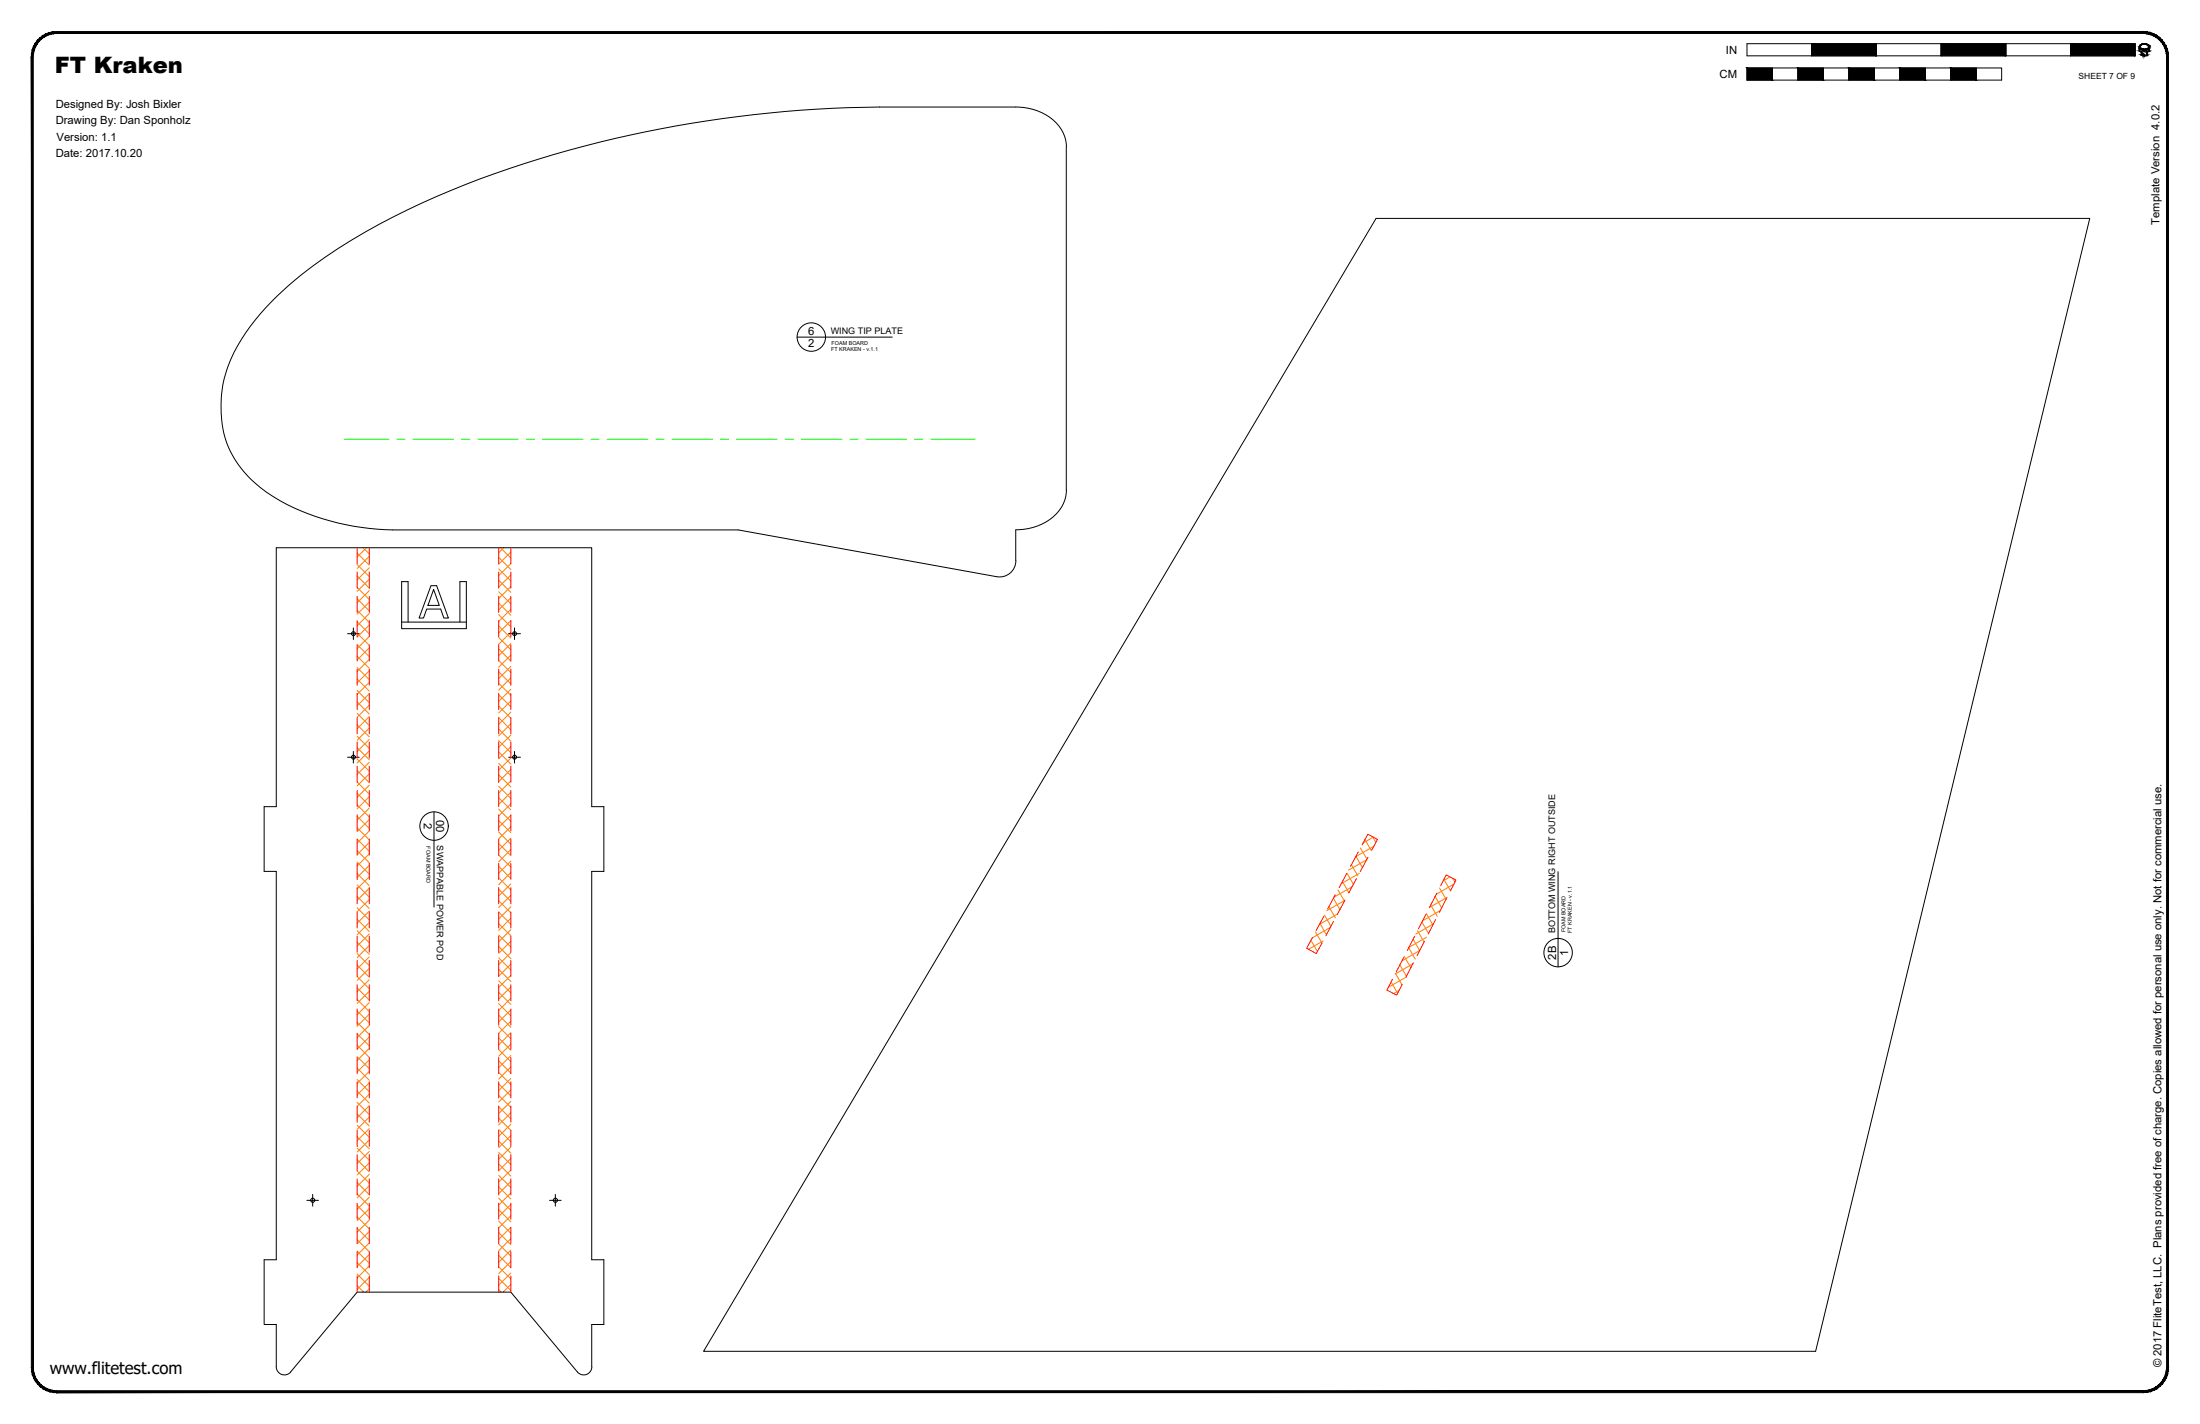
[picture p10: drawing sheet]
<svg xmlns="http://www.w3.org/2000/svg" width="864mm" height="559mm" viewBox="0 0 864 559" stroke-linecap="round" stroke-linejoin="round" font-family="sans-serif">
<!-- layer: 01 CUT -->
<g fill="none" stroke="#000" stroke-width=".39">
<path d="M418.6 57.7v134.6M418.6 57.7a15.7 15.7 0 0 0-10.9-14l-5.2-1.4-3.8-.3h-53.5a462.3 462.3 0 0 0-168.4 32.8 233.1 233.1 0 0 0-61.3 35.3 90.1 90.1 0 0 0-24.9 30.9 45.4 45.4 0 0 0-.2 36 46.9 46.9 0 0 0 22.2 20.9 96.6 96.6 0 0 0 41.6 10.1h135.6l101.5 18.3a6.4 6.4 0 0 0 7.5-6.3l-.1-12M540.2 85.7h280.1l-107.6 444.6h-436.5zM418.6 192.3a15.7 15.7 0 0 1-10.9 13.9l-5.2 1.4-3.8 .3M108.4 536.4a3.2 3.2 0 0 0 2.2 3 3.2 3.2 0 0 0 3.5-1M108.4 536.4v-16.6h-4.7v-25.4h4.7v-152.5h-4.7v-25.4h4.7v-101.6h123.9v101.6h4.7v25.4h-4.7v152.5h4.7v25.4h-4.7v16.6M232.3 536.4a3.2 3.2 0 0 1-2.1 3 3.2 3.2 0 0 1-3.5-1l-26.2-31.3h-60.3l-26.1 31.3"/>
<circle cx="138.7" cy="248.7" r=".77"/>
<circle cx="202" cy="248.7" r=".77"/>
<circle cx="138.7" cy="297.1" r=".77"/>
<circle cx="202" cy="297.1" r=".77"/>
<circle cx="122.8" cy="471" r=".82"/>
<circle cx="218" cy="471" r=".82"/>
</g>
<!-- layer: 06 CAVITY -->
<g fill="none" stroke="#ff7f00" stroke-width=".39">
<path d="M140.2 217l4.8 4.8M142.5 214.9l2.5 2.4M143.9 214.9l-3.7 3.7M145 218.3l-4.8 4.8M195.8 218.7l4.7 4.8M196.5 214.9l4 4.1M197.8 214.9l-2 2M200.5 216.6l-4.7 4.8M140.2 239.5l4.8 4.8M140.2 235l4.8 4.8M140.2 230.5l4.8 4.8M140.2 226l4.8 4.8"/>
<path d="M140.2 221.5l4.8 4.8M145 222.8l-4.8 4.7M145 227.3l-4.8 4.8M145 231.8l-4.8 4.7M145 236.3l-4.8 4.7M195.8 236.7l4.7 4.7M195.8 232.2l4.7 4.8M195.8 227.7l4.7 4.8M195.8 223.2l4.7 4.8M200.5 221.1l-4.7 4.8M200.5 225.6l-4.7 4.8M200.5 230.1l-4.7 4.8"/>
<path d="M200.5 234.6l-4.7 4.8M200.5 239.1l-4.7 4.8M140.2 257.5l4.8 4.7M140.2 252.9l4.8 4.8M140.2 248.5l4.8 4.7M140.2 244l4.8 4.7M145 240.7l-4.8 4.9M145 245.3l-4.8 4.7M145 249.8l-4.8 4.7M145 254.2l-4.8 4.8M145 258.8l-4.8 4.7M195.8 259.1l4.7 4.8"/>
<path d="M195.8 254.6l4.7 4.8M195.8 250.2l4.7 4.7M195.8 245.7l4.7 4.7M195.8 241.2l4.7 4.8M200.5 243.6l-4.7 4.7M200.5 248.1l-4.7 4.7M200.5 252.6l-4.7 4.7M200.5 257.1l-4.7 4.7M140.2 279.9l4.8 4.8M140.2 275.4l4.8 4.8M140.2 271l4.8 4.7M140.2 266.4l4.8 4.8"/>
<path d="M140.2 262l4.8 4.7M145 272.2l-4.8 4.8M145 276.7l-4.8 4.8M145 263.2l-4.8 4.8M145 267.7l-4.8 4.8M195.8 277.1l4.7 4.8M195.8 272.6l4.7 4.8M195.8 268.1l4.7 4.8M195.8 263.6l4.7 4.8M200.5 261.5l-4.7 4.8M200.5 266l-4.7 4.8M200.5 270.5l-4.7 4.8"/>
<path d="M200.5 275l-4.7 4.8M200.5 279.5l-4.7 4.8M140.2 297.9l4.8 4.8M140.2 293.4l4.8 4.7M140.2 288.9l4.8 4.8M140.2 284.4l4.8 4.8M145 281.2l-4.8 4.7M145 285.7l-4.8 4.8M145 290.2l-4.8 4.7M145 294.7l-4.8 4.7M145 299.1l-4.8 4.8M195.8 299.6l4.7 4.7"/>
<path d="M195.8 295.1l4.7 4.7M195.8 290.6l4.7 4.8M195.8 286.1l4.7 4.8M195.8 281.6l4.7 4.7M200.5 284l-4.7 4.8M200.5 288.5l-4.7 4.7M200.5 293l-4.7 4.7M200.5 297.4l-4.7 4.8M140.2 315.9l4.8 4.7M140.2 311.3l4.8 4.8M140.2 306.9l4.8 4.7M140.2 302.4l4.8 4.7"/>
<path d="M145 303.6l-4.8 4.8M145 312.6l-4.8 4.8M145 317.1l-4.8 4.8M145 308.1l-4.8 4.8M195.8 317.5l4.7 4.8M195.8 313l4.7 4.8M195.8 308.6l4.7 4.7M195.8 304l4.7 4.8M200.5 302l-4.7 4.7M200.5 306.4l-4.7 4.8M200.5 310.9l-4.7 4.8M200.5 315.4l-4.7 4.8"/>
<path d="M200.5 319.9l-4.7 4.8M140.2 338.3l4.8 4.7M140.2 333.8l4.8 4.8M140.2 329.3l4.8 4.8M140.2 324.8l4.8 4.8M140.2 320.3l4.8 4.8M145 321.6l-4.8 4.8M145 326.1l-4.8 4.7M145 330.6l-4.8 4.8M145 339.6l-4.8 4.7M145 335.1l-4.8 4.7M195.8 340l4.7 4.7"/>
<path d="M195.8 335.5l4.7 4.8M195.8 331l4.7 4.7M195.8 326.5l4.7 4.8M195.8 322l4.7 4.8M200.5 324.4l-4.7 4.8M200.5 328.9l-4.7 4.8M200.5 333.4l-4.7 4.8M200.5 337.9l-4.7 4.7M530.5 339.3l2.5 4.4M532.3 336l2.5 4.5M534 332.8l2.6 4.3M535.8 329.4l2.5 4.5"/>
<path d="M536.4 337.4l-7 4.1M538.8 328.4l1.3 2.2M539.1 328.5l-4 2.3M539.3 332.1l-7.1 4M140.2 356.2l4.8 4.8M140.2 351.8l4.8 4.7M140.2 347.3l4.8 4.7M140.2 342.8l4.8 4.8M145 344l-4.8 4.8M145 348.5l-4.8 4.8M145 353l-4.8 4.8M145 357.5l-4.8 4.8"/>
<path d="M195.8 357.9l4.7 4.8M195.8 353.5l4.7 4.7M195.8 348.9l4.7 4.8M195.8 344.5l4.7 4.7M200.5 342.4l-4.7 4.8M200.5 346.9l-4.7 4.7M200.5 351.4l-4.7 4.7M200.5 355.8l-4.7 4.8M519.9 359.1l2.6 4.4M521.7 355.8l2.5 4.4M523.4 352.5l2.6 4.4M525.1 358.6l-7.2 4.1"/>
<path d="M525.2 349.2l2.6 4.4M527 345.9l2.5 4.4M527.9 353.3l-7.1 4.1M528.8 342.6l2.5 4.4M530.7 348l-7.1 4.1M533.6 342.7l-7.1 4.1M559.9 358.5l2.5 4.4M561.6 355.1l2.6 4.5M563.3 351.8l2.6 4.4M565.1 348.4l2.6 4.5M565.4 357.3l-7 4M566.8 345.1l2.6 4.4"/>
<path d="M568 352.1l-6.9 4M569.2 344.1l-2.7 1.6M570.2 344.7l.9 1.5M570.7 346.9l-6.9 4M140.2 378.7l4.8 4.8M140.2 374.2l4.8 4.8M140.2 369.7l4.8 4.8M140.2 365.2l4.8 4.8M140.2 360.8l4.8 4.7M145 366.5l-4.8 4.8M145 375.5l-4.8 4.7M145 362l-4.8 4.8"/>
<path d="M145 371l-4.8 4.8M195.8 375.9l4.7 4.7M195.8 371.4l4.7 4.8M195.8 366.9l4.7 4.8M195.8 362.4l4.7 4.8M200.5 360.4l-4.7 4.7M200.5 364.8l-4.7 4.8M200.5 369.3l-4.7 4.8M200.5 373.8l-4.7 4.8M200.5 378.3l-4.7 4.8M514.6 369l2.5 4.4M516.4 365.7l2.5 4.4"/>
<path d="M518.1 362.4l2.6 4.4M519.4 369.2l-5.7 3.3M522.2 363.9l-7.1 4.1M549.5 378.7l2.6 4.4M551.2 375.3l2.6 4.5M553 371.9l2.5 4.5M554.6 378.2l-6.9 4M554.7 368.6l2.6 4.4-6.9 4M556.4 365.2l2.6 4.5M558.2 361.8l2.6 4.5M560 367.8l-6.9 4M562.6 362.6l-6.9 4"/>
<path d="M140.2 396.7l4.8 4.7M140.2 392.2l4.8 4.8M140.2 387.7l4.8 4.8M140.2 383.2l4.8 4.8M145 380l-4.8 4.8M145 393.4l-4.8 4.8M145 398l-4.8 4.7M145 384.5l-4.8 4.7M145 389l-4.8 4.7M195.8 398.4l4.7 4.7M195.8 393.8l4.7 4.8M195.8 389.4l4.7 4.7"/>
<path d="M195.8 384.9l4.7 4.7M195.8 380.4l4.7 4.8M200.5 382.8l-4.7 4.7M200.5 387.3l-4.7 4.8M200.5 391.8l-4.7 4.7M200.5 396.3l-4.7 4.7M546.1 385.4l2.5 4.4M547.8 382l2.5 4.5M549.2 388.7l-2.1 1.2M551.9 383.5l-6.9 3.9M140.2 419.1l4.8 4.8M140.2 414.6l4.8 4.8"/>
<path d="M140.2 410.2l4.8 4.7M140.2 405.7l4.8 4.7M140.2 401.2l4.8 4.7M145 402.4l-4.8 4.8M145 406.9l-4.8 4.8M145 415.9l-4.8 4.8M145 411.4l-4.8 4.8M195.8 416.3l4.7 4.8M195.8 411.9l4.7 4.7M195.8 407.3l4.7 4.8M195.8 402.8l4.7 4.8M200.5 400.7l-4.7 4.8"/>
<path d="M200.5 405.3l-4.7 4.7M200.5 409.7l-4.7 4.8M200.5 414.2l-4.7 4.8M200.5 418.7l-4.7 4.8M140.2 437.1l4.8 4.8M140.2 432.6l4.8 4.8M140.2 428.1l4.8 4.8M140.2 423.6l4.8 4.8M145 420.4l-4.8 4.7M145 424.9l-4.8 4.8M145 429.4l-4.8 4.7M145 438.3l-4.8 4.8"/>
<path d="M145 433.9l-4.8 4.7M195.8 438.8l4.7 4.8M195.8 434.3l4.7 4.7M195.8 429.8l4.7 4.8M195.8 425.3l4.7 4.8M195.8 420.8l4.7 4.8M200.5 423.2l-4.7 4.8M200.5 427.7l-4.7 4.7M200.5 432.2l-4.7 4.8M200.5 436.7l-4.7 4.7M140.2 459.5l4.8 4.8M140.2 455.1l4.8 4.7"/>
<path d="M140.2 450.5l4.8 4.8M140.2 446.1l4.8 4.7M140.2 441.6l4.8 4.7M145 442.9l-4.8 4.7M145 447.3l-4.8 4.8M145 451.8l-4.8 4.8M145 456.3l-4.8 4.8M195.8 456.7l4.7 4.8M195.8 452.2l4.7 4.8M195.8 447.8l4.7 4.7M195.8 443.3l4.7 4.7M200.5 441.2l-4.7 4.7"/>
<path d="M200.5 445.6l-4.7 4.8M200.5 450.2l-4.7 4.7M200.5 454.6l-4.7 4.8M200.5 459.1l-4.7 4.8M140.2 477.5l4.8 4.8M140.2 473l4.8 4.8M140.2 468.5l4.8 4.8M140.2 464l4.8 4.8M145 465.3l-4.8 4.7M145 469.8l-4.8 4.8M145 474.3l-4.8 4.7M145 478.8l-4.8 4.7"/>
<path d="M145 460.8l-4.8 4.8M195.8 479.2l4.7 4.7M195.8 474.7l4.7 4.8M195.8 470.2l4.7 4.8M195.8 465.7l4.7 4.8M195.8 461.2l4.7 4.8M200.5 463.6l-4.7 4.8M200.5 468.1l-4.7 4.8M200.5 472.6l-4.7 4.8M200.5 477.1l-4.7 4.8M140.2 500l4.8 4.7M140.2 495.4l4.8 4.8"/>
<path d="M140.2 491l4.8 4.7M140.2 486.5l4.8 4.7M140.2 482l4.8 4.8M145 492.3l-4.8 4.7M145 496.7l-4.8 4.8M145 483.2l-4.8 4.9M145 487.8l-4.8 4.7M195.8 497.1l4.7 4.8M195.8 492.7l4.7 4.7M195.8 488.2l4.7 4.7M195.8 483.7l4.7 4.8M200.5 481.6l-4.7 4.8"/>
<path d="M200.5 486.1l-4.7 4.7M200.5 490.6l-4.7 4.7M200.5 495l-4.7 4.8M200.5 499.6l-4.7 4.7M140.2 504.5l2.6 2.6M145 505.7l-1.4 1.4M145 501.3l-4.8 4.7M195.8 506.1l.9 1M195.8 501.6l4.7 4.8M200.5 504l-3 3.1"/>
</g>
<!-- layer: 02 SCORE -->
<g fill="none" stroke="#f00" stroke-width=".39">
<path d="M140.2 214.9v6.4M145 214.9v6.4M195.8 214.9v6.4M200.5 214.9v6.4M140.2 224.5v6.3M140.2 234v6.3M145 224.5v6.3M145 234v6.3M195.8 224.5v6.3M195.8 234v6.3M200.5 224.5v6.3M200.5 234v6.3"/>
<path d="M140.2 243.5v6.4M140.2 253v6.4M145 243.5v6.4M145 253v6.4M195.8 243.5v6.4M195.8 253v6.4M200.5 243.5v6.4M200.5 253v6.4M140.2 262.6v6.3M140.2 272.1v6.3M145 262.6v6.3M145 272.1v6.3"/>
<path d="M195.8 262.6v6.3M195.8 272.1v6.3M200.5 262.6v6.3M200.5 272.1v6.3M140.2 281.6v6.4M140.2 291.1v6.4M145 281.6v6.4M145 291.1v6.4M195.8 281.6v6.4M195.8 291.1v6.4M200.5 281.6v6.4M200.5 291.1v6.4"/>
<path d="M140.2 300.7v6.3M140.2 310.2v6.3M140.2 319.7v6.4M145 300.7v6.3M145 310.2v6.3M145 319.7v6.4M195.8 300.7v6.3M195.8 310.2v6.3M195.8 319.7v6.4M200.5 300.7v6.3M200.5 310.2v6.3M200.5 319.7v6.4"/>
<path d="M140.2 329.2v6.4M140.2 338.8v6.3M145 329.2v6.4M145 338.8v6.3M195.8 329.2v6.4M195.8 338.8v6.3M200.5 329.2v6.4M200.5 338.8v6.3M533.2 334.4l-3.1 5.6M534.7 331.6l2.2-4.2 3.8 2-2.2 4.2M537 336.4l-3 5.6M140.2 348.3v6.4"/>
<path d="M140.2 357.8v6.4M145 348.3v6.4M145 357.8v6.4M195.8 348.3v6.4M195.8 357.8v6.4M200.5 348.3v6.4M200.5 357.8v6.4M519.7 359.6l-3 5.5M524.1 351.1l-2.9 5.6M528 353.2l-3 5.6M528.7 342.7l-3 5.6M532.5 344.8l-3 5.6"/>
<path d="M559.7 358.9l-2.9 5.6M564.1 350.4l-2.9 5.6M565.5 347.6l2.2-4.3 3.8 2-2.1 4.3M567.9 352.4l-2.9 5.6M140.2 367.4v6.3M140.2 376.9v6.3M145 367.4v6.3M145 376.9v6.3M195.8 367.4v6.3M195.8 376.9v6.3M200.5 367.4v6.3M200.5 376.9v6.3"/>
<path d="M515.2 367.9l-2.3 4.2 3.8 2.1 2.3-4.2M523.4 361.6l-2.9 5.6M551 375.8l-2.9 5.6M554.8 377.8l-2.9 5.6M555.3 367.4l-2.9 5.6M559.2 369.3l-2.9 5.7M563.5 360.9l-2.8 5.6M140.2 386.4v6.4M140.2 395.9v6.4M145 386.4v6.4M145 395.9v6.4M195.8 386.4v6.4"/>
<path d="M195.8 395.9v6.4M200.5 386.4v6.4M200.5 395.9v6.4M546.6 384.3l-2.2 4.2 3.9 2 2.1-4.2M140.2 405.5v6.3M140.2 415v6.3M145 405.5v6.3M145 415v6.3M195.8 405.5v6.3M195.8 415v6.3M200.5 405.5v6.3M200.5 415v6.3"/>
<path d="M140.2 424.5v6.4M140.2 434v6.4M145 424.5v6.4M145 434v6.4M195.8 424.5v6.4M195.8 434v6.4M200.5 424.5v6.4M200.5 434v6.4M140.2 443.6v6.3M140.2 453.1v6.3M145 443.6v6.3M145 453.1v6.3"/>
<path d="M195.8 443.6v6.3M195.8 453.1v6.3M200.5 443.6v6.3M200.5 453.1v6.3M140.2 462.6v6.4M140.2 472.1v6.4M145 462.6v6.4M145 472.1v6.4M195.8 462.6v6.4M195.8 472.1v6.4M200.5 462.6v6.4M200.5 472.1v6.4"/>
<path d="M140.2 481.7v6.3M140.2 491.2v6.3M145 481.7v6.3M145 491.2v6.3M195.8 481.7v6.3M195.8 491.2v6.3M200.5 481.7v6.3M200.5 491.2v6.3M140.2 500.7v6.4M145 500.7v6.4M195.8 500.7v6.4M200.5 500.7v6.4"/>
</g>
<!-- layer: 23 NOTES -->
<g fill="none" stroke="#000" stroke-width=".39">
<path d="M312.9 132.3h37.4M169.2 229.8h2.2l4.6 12.7h-1.8l-1.2-3.5h-5.5l-1.3 3.5h-1.7zM170.2 231.3l2.2 6.3h-4.4zM157.7 244.1h25.4M160.2 244.1v-15.9h-2.5v18.5h25.4v-18.5h-2.6v15.9M170.4 318.6v37.3M611.6 342.1v37.3"/>
<circle cx="318.5" cy="132.3" r="5.6"/>
<circle cx="170.4" cy="324.2" r="5.6"/>
<circle cx="611.6" cy="373.8" r="5.6"/>
</g>
<!-- layer: 24 DIMENSIONS -->
<path d="M136.4 248.7h4.6M138.7 246.4v4.6M199.7 248.7h4.6M202 246.4v4.6M136.4 297.2h4.6M138.7 294.9v4.5M199.7 297.2h4.6M202 294.9v4.5M120.5 471h4.5M122.7 468.7v4.6M215.7 471h4.6M218 468.7v4.6" fill="none" stroke="#000" stroke-width=".39"/>
<!-- layer: 05 REFERENCE -->
<g fill="none" stroke="#0f0" stroke-width=".39">
<path d="M135.2 172.4h17.5M155.8 172.4h3.2M162.2 172.4h15.9M181.2 172.4h3.2M187.6 172.4h15.9M206.6 172.4h3.2M213 172.4h15.9M232 172.4h3.2M238.4 172.4h15.9M257.4 172.4h3.2M263.8 172.4h15.9M282.8 172.4h3.2"/>
<path d="M289.2 172.4h15.9M308.2 172.4h3.2M314.6 172.4h15.9M333.6 172.4h3.2M340 172.4h15.9M359 172.4h3.2M365.4 172.4h17.4"/>
</g>
<!-- layer: 21 FULL-SIZE -->
<path d="M685.8 17.1h25.4v4.8h-25.4zM711.2 17.1h25.4v4.8h-25.4zM736.6 17.1h25.4v4.8h-25.4zM762 17.1h25.4v4.8h-25.4zM787.4 17.1h25.4v4.8h-25.4zM812.8 17.1h25.4v4.8h-25.4zM840.1 18.8l1.3 .4 .2 .3 1.9-.7v.3l-1.7 1.2-1.7-1.2zM843.7 20v-1.3a1.98 1.98 0 0 0-1.9-1.5 1.98 1.98 0 0 0-1.9 1.5l-.1 1.3 .9 .3v1.2l.3-.5v.6l.4 .1 .1-.4 .2 .5v-.3l.1 .3 1-.3v-1.2l1-.3v-1.3a2.07 2.07 0 0 0-2-1.6 2.07 2.07 0 0 0-2 1.6v1.3l.8 .3v1.3l1.2 .3 1.1-.3v-1.3M685.8 26.7h9.9v4.7h10.1v-4.7h9.9v4.7h10.1v-4.7h10v4.7h10v-4.7h10v4.7h9.9v-4.7h10.1v4.7h9.9v-4.7h-9.9v4.7h-10.1v-4.7h-9.9v4.7h-10v-4.7h-10v4.7h-10v-4.7h-10.1v4.7h-9.9v-4.7h-10.1v4.7h-9.9zM841.1 21.7v-.5l.1 .5" fill="none" stroke="#000" stroke-width=".39"/>
<g fill="#000" stroke="#000" stroke-width=".39">
<path d="M840.1 18.8l1.1 .3h-1.1zM840.4 17.6l-.2 .1zM840.7 19.5h2.1l-1 .8zM841.4 17.2h.7zM842.4 19.1l1.1-.3v.3zM843.5 20h.3zM841.4 21.8h.7zM842.5 21.6h.4zM842.8 20.3h.3z"/>
<path d="M20.8 12.5l1.4-.1v.7zM20.8 12.5l.1 .7 1.3-.1zM19.4 12.8l1.4-.3 .1 .7zM19.4 12.8l.2 .7 1.3-.3zM18.1 13.3l1.3-.5 .2 .7zM18.1 13.3l.3 .7 1.2-.5zM16.9 13.9l1.2-.6 .3 .7zM16.9 13.9l.4 .7 1.1-.6zM15.7 14.8l1.2-.9 .4 .7zM15.7 14.8l.5 .6 1.1-.8zM15.7 14.8l.5 .6-1.5 .4zM14.7 15.8l.6 .5 .9-.9zM14.7 15.8l.6 .5-1.4 .6zM13.9 16.9l.6 .4 .8-1zM13.9 16.9l.6 .4-1.3 .9zM13.2 18.2l.7 .3 .6-1.2zM13.2 18.2l.7 .3-1.2 1zM12.7 19.5l.7 .2 .5-1.2zM12.7 19.5l.7 .2-1 1.2zM13.4 19.7l-1 1.2 .7 .1zM12.4 20.9l.7 .1-.8 1.3zM13.1 21l-.8 1.3h.7z"/>
<path d="M711.2 17.1l25.4 4.8v-4.8zM711.2 17.1l25.4 4.8h-25.4z"/>
<path d="M762 17.1l25.4 4.8v-4.8zM762 17.1l25.4 4.8h-25.4z"/>
<path d="M812.8 17.1l25.4 4.8v-4.8zM812.8 17.1l25.4 4.8h-25.4z"/>
<path d="M839.8 18.7v1.3zM839.8 18.7v1.3z"/>
<path d="M839.8 20h.2zM839.8 20h.2z"/>
<path d="M839.8 18.4v.3zM839.8 18.4v.3z"/>
<path d="M839.9 18.2v.2zM839.9 18.2l-.1 .2z"/>
<path d="M840.7 17.4h.2zM840.5 17.5l.2-.1z"/>
<path d="M840.1 19.1l1.3 .1zM840.1 19.1l1.3 .1z"/>
<path d="M840.9 17.3h.4zM840.7 17.4l.2-.1zM840.7 17.4h.2zM840.7 17.4h.2z"/>
<path d="M22.2 13.1h819.2v-.7zM22.2 12.4h819.2l-819.2 .7z"/>
<path d="M840.2 19.2l1.2 .1zM840.2 19.2l1.2 .1z"/>
<path d="M840.4 19.3l1.2 .2zM840.4 19.3l1.2 .2z"/>
<path d="M841 17.2h.5zM840.9 17.3h.4z"/>
<path d="M841.1 17.2h.5zM841 17.2h.5z"/>
<path d="M841.4 17.2h1.1zM841.1 17.2h1.4z"/>
<path d="M842 17.2h.5zM842 17.2h.5z"/>
<path d="M842 17.2l.6 .1zM842 17.2l.6 .1z"/>
<path d="M842.3 17.3l.5 .1zM842.3 17.3l.5 .1z"/>
<path d="M842.6 17.4h.3zM842.6 17.4h.3z"/>
<path d="M842.6 17.4l.5 .1zM842.6 17.4l.5 .1z"/>
<path d="M842.9 17.5l.3 .1zM842.9 17.5l.3 .1z"/>
<path d="M842.1 19.3l.7 .2 .3-.2zM842.1 19.3l.7 .2h-.8z"/>
<path d="M843 17.6l.3 .1zM843 17.6l.3 .1z"/>
<path d="M843.2 17.7l.2 .1zM843.2 17.7l.2 .1z"/>
<path d="M842.1 19.2h1.3zM842.1 19.2l1 .1z"/>
<path d="M843.3 17.8l.2 .1zM843.3 17.8l.2 .1z"/>
<path d="M842.4 19.1h1.1zM842.1 19.2h1.3z"/>
<path d="M843.4 17.9l.2 .2zM843.4 17.9l.2 .2z"/>
<path d="M843.6 18.2l.1 .2zM843.6 18.2l.1 .2z"/>
<path d="M843.7 18.4l.1 .3zM843.7 18.4l.1 .3z"/>
<path d="M843.7 18.7l.1 1.3zM843.7 18.7l.1 1.3z"/>
<path d="M12.3 22.3l.7 514.3v-514.3zM12.3 22.3l.7 514.3h-.7z"/>
<path d="M685.8 26.7l9.9 4.7v-4.7zM685.8 26.7l9.9 4.7h-9.9z"/>
<path d="M705.8 26.7l9.9 4.7v-4.7zM705.8 26.7l9.9 4.7h-9.9z"/>
<path d="M725.8 26.7l10 4.7v-4.7zM725.8 26.7l10 4.7h-10z"/>
<path d="M745.8 26.7l10 4.7v-4.7zM745.8 26.7l10 4.7h-10z"/>
<path d="M765.7 26.7l10.1 4.7v-4.7zM765.7 26.7l10.1 4.7h-10.1z"/>
<path d="M839.8 20l.9 .3zM839.8 20l.9 .3z"/>
<path d="M840.4 20.3h.3zM840.4 20.3h.3z"/>
<path d="M840.6 20.3l.1 1.2zM840.6 20.3l.1 1.2z"/>
<path d="M840.6 21.5l.2 .1zM840.6 21.5l.2 .1z"/>
<path d="M840.8 21l.2 .5zM840.8 21l.2 .5z"/>
<path d="M840.6 21.6h.4zM840.6 21.6h.4zM840.6 21.6h.4zM840.6 21.6h.4z"/>
<path d="M840.6 21.6h.4zM840.6 21.6h.4z"/>
<path d="M840.6 21.6l.5 .1zM840.6 21.6l.5 .1z"/>
<path d="M841.1 21.2l.1 .4zM841.1 21.2l.1 .4z"/>
<path d="M840.7 21.7h.5zM840.7 21.7h.5z"/>
<path d="M840.9 21.7h.5zM840.9 21.7h.5z"/>
<path d="M841.4 21.3l.1 .4zM841.4 21.3l.1 .4z"/>
<path d="M841 21.7l.5 .1zM841 21.7l.5 .1z"/>
<path d="M841.1 21.8h.6zM841.1 21.8h.6z"/>
<path d="M841.7 21.5l.1 .3zM841.7 21.5l.1 .3z"/>
<path d="M841.3 21.8h.5zM841.3 21.8h.5z"/>
<path d="M841.9 21.8h.3zM841.8 21.8h.3z"/>
<path d="M842.8 20.3l.1 1.2zM842.8 20.3l.1 1.2z"/>
<path d="M842.2 21.8l.7-.2zM841.9 21.8l.6-.2z"/>
<path d="M843.1 20.3l.7-.3zM842.8 20.3l.7-.3z"/>
<path d="M851.1 20.9l.1 1.4h-.7zM850.4 21l.1 1.3 .6-1.4zM850.8 19.5l.3 1.4-.7 .1zM850.1 19.7l.3 1.3 .4-1.5zM850.3 18.2l.5 1.3-.7 .2zM849.6 18.5l.5 1.2 .2-1.5zM849.6 16.9l.7 1.3-.7 .3zM849 17.3l.6 1.2v-1.6zM848.8 15.8l.8 1.1-.6 .4zM848.3 16.3l.7 1-.2-1.5zM847.8 14.8l1 1-.5 .5zM847.8 14.8l-.5 .6 1 .9zM846.7 13.9l1.1 .9-.5 .6zM846.7 13.9l-.4 .7 1 .8zM845.4 13.3l1.3 .6-.4 .7zM845.4 13.3l-.3 .7 1.2 .6zM844.1 12.8l1.3 .5-.3 .7zM844.1 12.8l-.2 .7 1.2 .5zM842.7 12.5l1.4 .3-.2 .7zM842.7 12.5l-.1 .7 1.3 .3zM841.4 12.4l1.3 .1-.1 .7zM841.4 12.4v.7l1.2 .1z"/>
<path d="M12.3 536.6h.7l-.6 1.4zM13 536.6l-.6 1.4 .7-.1zM12.4 538l.7-.1-.4 1.5zM13.1 537.9l-.4 1.5 .7-.2zM12.7 539.4l.7-.2-.2 1.5zM13.4 539.2l-.2 1.5 .7-.3zM13.2 540.7l.7-.3v1.5zM13.9 540.4v1.5l.6-.4zM13.9 541.9l.6-.4 .2 1.6zM14.5 541.5l.2 1.6 .6-.5zM14.7 543.1l.6-.5 .4 1.5zM15.3 542.6l.4 1.5 .5-.6zM16.2 543.5l.7 1.5-1.2-.9zM16.2 543.5l.7 1.5 .4-.7zM17.3 544.3l.8 1.3-1.2-.6zM17.3 544.3l.8 1.3 .3-.7zM18.4 544.9l1 1.2-1.3-.5zM18.4 544.9l1 1.2 .2-.7zM19.6 545.4l1.2 1-1.4-.3zM19.6 545.4l1.2 1 .1-.7zM20.9 545.7l1.3 .8-1.4-.1zM20.9 545.7l1.3 .8v-.7z"/>
<path d="M850.5 22.3v514.3h.7zM850.5 22.3h.7v514.3z"/>
<path d="M22.2 545.8v.7l819.2-.7zM22.2 546.5l819.2-.7v.7z"/>
<path d="M841.4 545.8l1.3 .6-1.3 .1zM841.4 545.8l1.3 .6-.1-.7zM842.6 545.7l1.5 .4-1.4 .3zM842.6 545.7l1.5 .4-.2-.7zM843.9 545.4l1.5 .2-1.3 .5zM843.9 545.4l1.5 .2-.3-.7zM845.1 544.9l1.6 .1-1.3 .6zM845.1 544.9l1.6 .1-.4-.7zM846.3 544.3l1.5-.2-1.1 .9zM846.3 544.3l1.5-.2-.5-.6zM847.3 543.5l1.5-.4-1 1zM847.3 543.5l1.5-.4-.5-.5zM848.3 542.6l1.3-.7-.8 1.2zM849 541.5l-.7 1.1 1.3-.7zM849 541.5l1.3-.8-.7 1.2zM849.6 540.4l-.6 1.1 1.3-.8zM849.6 540.4l1.2-1-.5 1.3zM850.1 539.2l-.5 1.2 1.2-1zM851.1 538l-.3 1.4-.7-.2zM850.4 537.9l-.3 1.3 1-1.2zM851.2 536.6l-.1 1.4-.7-.1zM850.5 536.6l-.1 1.3 .8-1.3z"/>
</g>
<text font-size="8.9" x="21.5" y="28.6">FT Kraken</text>
<text font-size="6.6" x="19.5" y="539.1">www.flitetest.com</text>
<g font-size="4.4">
<text x="677.5" y="21.1">IN</text>
<text x="675" y="30.6">CM</text>
<text x="21.9" y="42.4">Designed By: Josh Bixler</text>
<text x="21.9" y="48.8">Drawing By: Dan Sponholz</text>
<text x="22.2" y="55.1">Version: 1.1</text>
<text x="21.9" y="61.5">Date: 2017.10.20</text>
<text x="847.7" y="88.2" transform="rotate(-90 847.7 88.2)">Template Version 4.0.2</text>
<text x="317.3" y="131.5">6</text>
<text x="317.3" y="136.3">2</text>
<text x="166.4" y="322.9" transform="rotate(90 166.4 322.9)">2</text>
<text x="171.2" y="321.7" transform="rotate(90 171.2 321.7)">00</text>
<text x="610.8" y="376.6" transform="rotate(-90 610.8 376.6)">2B</text>
<text x="615.6" y="375.1" transform="rotate(-90 615.6 375.1)">1</text>
<text x="848.5" y="536.6" transform="rotate(-90 848.5 536.6)">© 2017 FliteTest, LLC. Plans provided free of charge. Copies allowed for personal use only. Not for commercial use.</text>
</g>
<g font-size="3.5">
<text x="326.1" y="131.2">WING TIP PLATE</text>
<text x="171.5" y="331.8" transform="rotate(90 171.5 331.8)">SWAPPABLE POWER POD</text>
<text x="610.5" y="366.3" transform="rotate(-90 610.5 366.3)">BOTTOM WING RIGHT OUTSIDE</text>
</g>
<text font-size="3.3" x="816" y="31.1">SHEET 7 OF 9</text>
<g font-size="2.1">
<text x="326.2" y="137.8">FT KRAKEN - v.1.1</text>
<text x="326.4" y="135.2">FOAM BOARD</text>
<text x="167.4" y="332.1" transform="rotate(90 167.4 332.1)">FOAM BOARD</text>
<text x="614.5" y="365.9" transform="rotate(-90 614.5 365.9)">FOAM BOARD</text>
<text x="617.1" y="366.1" transform="rotate(-90 617.1 366.1)">FT KRAKEN - v.1.1</text>
</g>
</svg>
